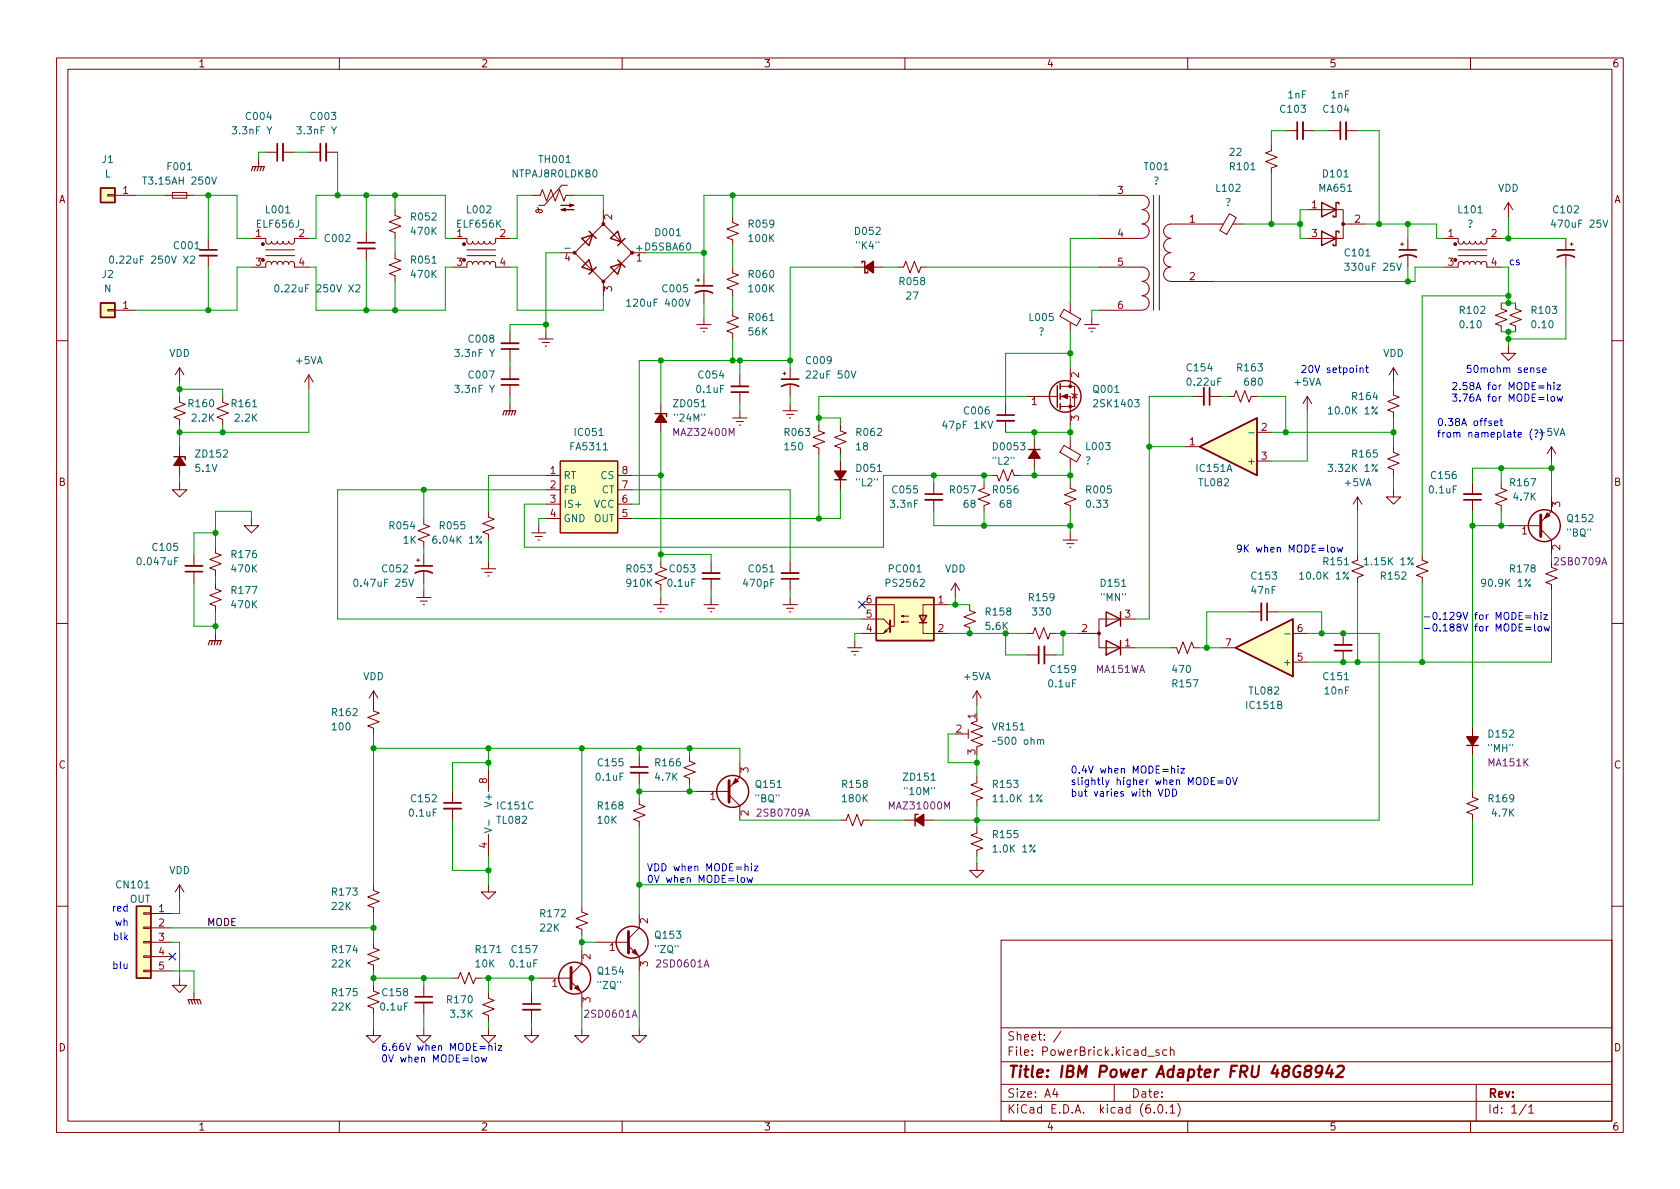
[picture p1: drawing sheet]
<svg xmlns="http://www.w3.org/2000/svg" width="297mm" height="210mm" viewBox="0 0 297 210" stroke-linecap="round" stroke-linejoin="round" font-family="sans-serif">
<g fill="none" stroke="#840000" stroke-width=".18">
<path d="M10 10.2h277v190.1h-277zM12 12.2h273v186.1h-273zM60 10.2v2M110 10.2v2M160 10.2v2M210 10.2v2M260 10.2v2M19 34.4h1.3v.3h-1.3zM20.3 34.5h3.8M29.2 34.5h5.1M30.5 34h2.5v1h-2.5zM45.7 28.2v1.3"/>
<path d="M47 26.9h2M50 26.9h2.1M54.6 26.9h2M57.7 26.9h2M69.8 37.1v1l1.1 .4-2.1 .7 2.1 .8-2.1 .8 1 .3v1.1M94 34.5h1.5l.4-1 .7 2.1 .8-2.1 .8 2.1 .7-2.1 .8 2.1 .4-1.1h1.5M95 36.7l.2 .2 .1 .4-.2 .2-.2 .1-.2-.3 .2-.2h.8l.2 .1-.1 .3-.4 .2M100.3 32.8h-1l-3 3.5h-1.1M106.7 39.6l5.1 5.1-5.1 5.1-5.1-5.1zM106.7 37.1v2.5M129.5 38.3v1.1l1.1 .3-2.1 .8 2.1 .8-2.1 .7 1 .4v1M194.3 34.5h7.6a1.26 1.26 0 0 1 1.3 1.3 1.26 1.26 0 0 1-1.3 1.3"/>
<path d="M201.9 37.1a1.27 1.27 0 0 1 1.3 1.2 1.27 1.27 0 0 1-1.3 1.3 1.26 1.26 0 0 1 1.3 1.3 1.26 1.26 0 0 1-1.3 1.2M204 34.5v20.4M205 34.5v20.4M216.3 39.6h-9.3a1.26 1.26 0 0 0-1.3 1.3 1.26 1.26 0 0 0 1.3 1.2M217.4 37.8l1.2 .7-1.7 2.9-1.2-.7zM218 39.6h1.7M224.8 25.6v1.1l-1 .3 2 .8-2 .8 2 .7-1 .4v1M227.3 23.1h2.1M230.4 23.1h2M231.1 37.1h6.4v5.1h-6.4M234.9 23.1h2.1M237.5 39.6h3.8"/>
<path d="M238 23.1h2M266.7 35.8l-.8 1.3M266.7 35.8v2.5M266.7 35.8l.8 1.3M19 54.7h1.3v.3h-1.3zM20.3 54.9h3.8M36.8 42.2v2M36.8 45.2v2M44.4 42.2h2.6v.7l.5 .3 .4-.2 .1-.3 .1 .3 .3 .2 .4-.1 .2-.4 .1 .3 .3 .2 .5-.1 .1-.4 .2 .3 .2 .2 .4-.1 .3-.4 .1 .4 .5 .1 .3-.4 .1-.6h2.5M44.4 47.2h2.6v-.7l.5-.3 .4 .2 .1 .3 .1-.3 .3-.2 .4 .1 .2 .4 .2-.4 .5-.1 .2 .2 .1 .3 .2-.4 .4-.1 .3 .2 .2 .3 .1-.4 .4-.1 .4 .3 .1 .7h2.5M47 44.2h5.1M47 45.2h5.1"/>
<path d="M64.8 40.9v2M64.8 43.9v2.1M69.8 44.7v1l1.1 .4-2.1 .8 2.1 .7-2.1 .8 1 .4v1M80 42.2h2.5l.1 .7 .5 .3 .3-.2 .2-.3 .1 .3 .3 .2 .4-.1 .2-.4 .1 .3 .3 .2 .4-.1 .2-.4 .1 .3 .3 .2 .4-.1 .2-.4 .2 .4 .4 .1 .4-.4v-.6h2.6M80 47.2h2.5l.1-.7 .5-.3 .3 .2 .2 .3 .1-.3 .3-.2 .4 .1 .2 .4 .2-.4 .4-.1 .3 .2 .1 .3 .2-.4 .4-.1 .3 .2 .1 .3 .2-.4 .4-.1 .4 .3v.7h2.6M82.5 44.2h5.1M82.5 45.2h5.1M90.2 58.7v2M95.2 59.9h2.6M96.5 58.7v1.2M99.1 44.7h2.5M106.7 49.8v2.5"/>
<path d="M111.8 44.7h2.5M123.2 49.5h.5M123.2 57.4h2.5M123.4 49.3v.5M123.8 58h1.3M124.3 58.7h.3M124.5 48.5v2M124.5 51.6v2M124.5 56.1v1.3M129.5 47.2v1.1l1.1 .3-2.1 .8 2.1 .8-2.1 .7 1 .4v1M129.5 54.9v1l1.1 .4-2.1 .7 2.1 .8-2.1 .7 1 .4v1M151.1 47.2h5.1"/>
<path d="M158.7 47.2h1.1l.3-1 .8 2.1 .8-2.1 .7 2.1 .4-1.1h1M188.1 54.7l3 1.7-.8 1.2-2.9-1.7zM189.2 53.6v1.7M189.2 57v1.7M191.8 57.4h2.5M192.4 58h1.3M192.9 58.7h.3M193 56.1v1.3M194.3 47.2h7.6a1.27 1.27 0 0 1 1.3 1.3 1.27 1.27 0 0 1-1.3 1.3 1.26 1.26 0 0 1 1.3 1.2 1.26 1.26 0 0 1-1.3 1.3M194.3 42.2h7.6M201.9 52.3a1.26 1.26 0 0 1 1.3 1.3 1.26 1.26 0 0 1-1.3 1.2l-7.6 .1M205.7 43.4a1.34 1.34 0 0 0 1.3 1.3 1.26 1.26 0 0 0-1.3 1.3 1.26 1.26 0 0 0 1.3 1.2"/>
<path d="M207 47.2a1.26 1.26 0 0 0-1.3 1.3 1.26 1.26 0 0 0 1.3 1.3h7.6M207 42.2a1.27 1.27 0 0 0-1.3 1.2M247.6 43.2h.6M247.9 42.9v.5M248.9 42.2v2M248.9 45.2v2M255.3 42.2h2.5l.1 .7 .4 .3 .4-.2 .1-.3 .1 .3 .3 .2 .5-.1 .1-.4 .2 .3 .3 .2 .4-.1 .2-.4v.3l.3 .1h.5l.2-.4 .2 .4 .4 .1 .4-.4v-.6h2.5M255.3 47.2h2.5l.1-.7 .4-.3 .4 .2 .1 .3 .1-.3 .3-.2 .5 .1 .1 .4 .3-.4h.4l.3 .1 .1 .3 .1-.4 .5-.1 .3 .2 .1 .3 .2-.4 .4-.1 .4 .4v.6h2.5M257.8 44.2h5.1M257.8 45.2h5.1M265.4 53.6v1l1 .4-2 .7 2 .8-2 .8 1 .4v1M268 53.6v1l1 .4-2 .7 2 .8-2 .8 1 .4v1"/>
<path d="M276.9 42.2v2M276.9 45.2v2M277.6 43.2h.5M277.9 42.9v.5M10 60.2h2M31.7 70.1v1l1.1 .4-2.1 .8 2.1 .7-2.1 .8 1 .4v1M31.7 65v2.6M31.7 79v5.1M31.7 65l-.7 1.3M31.7 65l.8 1.3M39.4 70.1v1l1 .4-2 .8 2 .7-2 .8 1 .4v1M54.6 66.3l-.8 1.3"/>
<path d="M54.6 66.3v2.5M54.6 66.3l.8 1.3M90.2 61.7v2M90.2 65v2.1M90.2 68.1v2M90.2 71.4v1.2M95.9 60.6h1.3M96.4 61.2h.2M116.8 71.4v5M129.5 73.9h2.6M130.2 74.5h1.2M130.7 75.2h.2"/>
<path d="M130.8 66.3v2M130.8 69.3v2.1M130.8 72.6v1.3M138.4 72.6h2.6M138.4 66h.5M138.7 65.8v.5M139.1 73.3h1.2M139.6 73.9h.2M139.7 65v2.1M139.7 68.1v2M139.7 71.4v1.2M144.8 75.2v1l1 .4-2 .7 2 .8-2 .8 1 .3v1.1"/>
<path d="M148.6 75.2v1l1 .4-2 .7 2 .8-2 .8 1 .3v1.1M177.8 71.4v2M177.8 74.4v2M181.6 70.1h5.3M182.9 77.7v5.1M187.5 70.1h1.7v5.1M187.5 68.3h2.5v3.6h-2.5M188.1 78.8l3 1.7-.8 1.2-2.9-1.7zM189.2 65v3.3M189.2 77.7v1.7M189.5 69.6l.1 .1h.8l.1 .1M190 69.7l.4 .7h-.8z"/>
<path d="M209.5 79h2.6M210.8 70.1h2.1M213.9 70.1h2M217.2 70.1h1l.4-1 .7 2 .8-2 .8 2 .3-1h1M222.2 76.4h2.6M231.1 70.1l-.7 1.3M231.1 70.1v2.5M231.1 70.1l.8 1.3M246.4 68.8v1l1 .4-2 .8 2 .7-2 .8 1 .4v1M246.4 79v1l1 .4-2 .7 2 .8-2 .8 1 .4v1M246.4 65v2.6M246.4 65l-.8 1.3"/>
<path d="M246.4 65l.7 1.3M266.7 61.2v1.3h1.3l-1.3 1.2-1.3-1.2h1.3M274.3 79v2.5M274.3 79l-.7 1.3M274.3 79l.8 1.3M285 60.2h2M31.7 85.3v1.3h1.3l-1.3 1.3-1.2-1.3h1.2M34.3 98v2.1M38.1 96.8v1l1 .4-2 .7 2 .8-2 .8 1 .3v1M44.4 91.7v1.3h1.3l-1.3 1.2-1.2-1.2h1.2M73.7 99.1h.5M73.9 98.8v.5"/>
<path d="M74.9 91.7v1l1 .4-2 .7 2 .8-2 .8 1 .4v1M74.9 98v2.1M86.4 90.4v1l1 .4-2.1 .8 2.1 .7-2.1 .8 1.1 .4v1M86.4 99.3v1.3M94 94.2h2.5M94.6 94.9h1.3M95.1 95.5h.3M95.2 93v1.2M96.5 84.1h2.6M96.5 86.6h2.6M96.5 89.1h2.6M96.5 91.7h2.6"/>
<path d="M99.1 81.5h10.1v12.7h-10.1zM109.2 84.1h2.6M109.2 86.6h2.6M109.2 89.1h2.6M109.2 91.7h2.6M116.8 99.3v1l1.1 .4-2.1 .8 2.1 .7-2.1 .8 1 .4v1M125.7 99.3v2M139.7 99.3v2M148.6 81.5v5.1M165.1 85.3v2.1M165.1 88.4v2M174 85.3v1.1l-1 .3 2 .8-2 .8 2 .7-1 .4v1"/>
<path d="M175.3 84.1h1l.4 1 .7-2 .8 2 .7-2 .4 1h1M188 95.5h2.5M188.6 96.1h1.3M189.1 96.8h.3M189.2 85.3v1.1l1 .3-2 .8 2 .8-2 .7 1 .4v1M189.2 81v1.8M189.2 94.2v1.3M222.2 81.5h2.6M240 98v1.1l-1 .3 2 .8-2 .8 2 .7-1 .4v1M240 87.9l-.7 1.2M240 87.9v2.5M240 87.9l.8 1.2"/>
<path d="M246.4 86.6v1.3h1.2l-1.2 1.2-1.3-1.2h1.3M251.5 98v1.1l1 .3-2.1 .8 2.1 .8-2.1 .7 1.1 .4v1M260.3 85.3v2.1M260.3 88.4v2M265.4 85.3v1.1l1 .3-2 .8 2 .8-2 .7 1 .4v1M266.7 93h5.7M272.4 93.6l1.9 1.9v2.5M274.3 87.9v2.5l-1.9 1.9M274.3 99.3v1l1 .4-2 .8 2 .7-2 .8 1 .4v1M10 110.2h2M34.3 101.1v2M38.1 103.1v1l1 .4-2 .8 2 .7-2 .8 1 .4v1"/>
<path d="M38.1 112v1.3M73.7 105.7h2.5M74.3 106.3h1.3M74.8 106.9h.3M74.9 101.1v2M74.9 104.4v1.3M85.1 100.6h2.5M85.7 101.2h1.3M86.2 101.8h.3M115.6 106.9h2.5M116.2 107.6h1.3M116.7 108.2h.3"/>
<path d="M116.8 105.7v1.2M124.5 106.9h2.5M125.1 107.6h1.3M125.6 108.2h.3M125.7 102.4v2M125.7 105.7v1.2M138.4 106.9h2.6M139.1 107.6h1.2M139.6 108.2h.2M139.7 102.4v2M139.7 105.7v1.2M149.9 114.5h2.5"/>
<path d="M150.5 115.2h1.3M151 115.8h.3M151.1 113.3v1.2M152.4 106.9h5.7v3.8h-.6M152.4 109.5h3.8l1.2 1.1M156.6 111.4l.2 .2-.5 .3zM157.4 110.9l-1.2 1.1h-3.8M159.4 110l.4-.2v.3l-.4-.1h1.3M159.4 109l.4-.2v.3l-.4-.1h1.3M167.6 106.9h-4.4v5.1h4.4M168.9 103.1l-.8 1.3M168.9 103.1v2.6"/>
<path d="M168.9 103.1l.8 1.3M171.4 106.9v1l1.1 .4-2.1 .8 2.1 .7-2.1 .8 1 .4v1M181.6 112h1l.4-1 .8 2 .7-2 .8 2 .4-1h1M181.6 115.8h2M184.7 115.8h2M190.5 112h3.8M200.7 109.5h-6.4v5h6.4M207 114.5h1l.4 1.1 .8-2.1 .7 2.1 .8-2.1 .4 1h1M215.9 114.5h2.5M221 108.2h2M224 108.2h2.1M228.6 112h2.5"/>
<path d="M228.6 117.1h2.5M237.5 112v2M237.5 115.1v2M285 110.2h2M66 122.2v3.5l1.1 .4-2.1 .8 2.1 .7-2.1 .8 1 .4v1M66 122.2l-.7 1.2M66 122.2l.8 1.2M80 139.9v2.1M86.4 136.1v3.8M113 133.6v2M113 136.6v2.1M121.9 133.6v1l1 .4-2 .8 2 .7-2 .8 1 .4v1"/>
<path d="M123.2 139.9h5.7M130.8 134.9v2.5l-1.9 1.9M170.2 129.8h1M171.2 129v1.6M172.7 137.4v1l-1 .4 2 .8-2 .7 2 .8-1 .4v1M172.7 127.5l-1 .4 2 .7-2 .8 2 .8-2 .7 2 .8-1 .4M172.7 122.2l.8 1.2M172.7 122.2v2.5M172.7 122.2l-.7 1.2M260.3 139.9v1.1l1.1 .3-2.1 .8 2.1 .8-2.1 .7 1 .4v1M260.3 128.5v5.1M31.7 156.5v2.5"/>
<path d="M31.7 156.5l.8 1.2M31.7 156.5l-.7 1.2M66 156.5v1l1.1 .4-2.1 .7 2.1 .8-2.1 .7 1 .4v1M80 143v2M86.4 156.5v1.2h1.2l-1.2 1.3-1.3-1.3h1.3M86.4 147.6v3.8M113 141.2v1l1 .4-2 .8 2 .7-2 .8 1 .4v1M128.9 140.6l1.9 1.9v2.5M148.6 145h1l.4-1 .7 2 .8-2 .8 2 .4-1h1M160 145h5.1M172.7 152.6v1.3h-1.3l1.3 1.3 1.3-1.3h-1.3M172.7 146.3v1l-1 .4 2 .8-2 .7 2 .8-1 .4v1"/>
<path d="M10 160.2h2M25.4 171.6h1.3v.2h-1.3zM25.4 169h1.3v.3h-1.3zM25.4 166.5h1.3v.2h-1.3zM25.4 164h1.3v.2h-1.3zM25.4 161.4h1.3v.3h-1.3zM26.7 161.5h3.8M26.7 164.1h3.8M26.7 166.6h3.8M26.7 169.2h3.8M26.7 171.7h3.8M31.7 173v1.2h-1.2l1.2 1.3 1.3-1.3h-1.3"/>
<path d="M34.3 175.5v1.3M66 174.2v1.1l1.1 .3-2.1 .8 2.1 .8-2.1 .7 1 .4v1M66 166.6v1l1.1 .4-2.1 .8 2.1 .7-2.1 .8 1 .4v1M74.9 174.2v2.1M74.9 177.3v2M80 173h1l.4-1 .8 2 .7-2 .8 2 .4-1h1M86.4 175.5v1l1 .4-2.1 .8 2.1 .7-2.1 .8 1.1 .4v1M94 175.5v2M94 178.6v2M95.2 173h5.8M101 173.6l1.9 1.9v2.5M102.9 160.3v1l1 .4-2 .7 2 .8-2 .8 1 .3v1"/>
<path d="M102.9 167.9v2.5l-1.9 1.9M105.4 166.6h5.7M111.1 167.3l1.9 1.9v2.5M113 161.5v2.6l-1.9 1.9M177 166.3h108v32h-108zM285 160.2h2M60 198.3v2M66 181.9v1.2h1.3l-1.3 1.3-1.2-1.3h1.2M74.9 181.9v1.2h1.3l-1.3 1.3-1.2-1.3h1.2M86.4 181.9v1.2h1.2l-1.2 1.3-1.3-1.3h1.3M94 181.9v1.2h1.2l-1.2 1.3-1.3-1.3h1.3M102.9 181.9v1.2h1.2l-1.2 1.3-1.3-1.3h1.3"/>
<path d="M110 198.3v2M113 181.9v1.2h1.3l-1.3 1.3-1.2-1.3h1.2M160 198.3v2M177 194.8h108M177 191.8h108M177 187.8h108M177 181.8h108M186.5 192.5l-.4 1h1M186.9 193v1M187.6 182.4l-1.3 1.9M197 191.8v3M202.9 186.8h1.2"/>
<path d="M204.1 196.7v.1M204.9 195.4l.2-.1a.81 .81 0 0 1 .6 .7 .81 .81 0 0 1-.3 .8h-.2a.81 .81 0 0 1-.6-.6 .81 .81 0 0 1 .3-.8zM204.9 185.7l-.3-.1-.2 .2v.3l.5 .1v.4h-.5M206.2 196.7v.1M206.3 185.7l-.4-.1-.3 .3v.4l.1 .3h.6M206.9 195.8l.4-.5v1.5M206.9 196.8h.8M206.9 185.8l.2-.2 .4 .1 .1 .9M206.9 185.1v1.5M208.2 195.1a1.72 1.72 0 0 1 0 2.3M210 198.3v2M260 198.3v2"/>
<path d="M261 191.8v6.5M269.9 195.3l-1.3 1.9M270.3 195.8l.4-.5v1.5M270.3 196.8h.9"/>
</g>
<path d="M231.1 189.3l-.3-.2v-.3a.64 .64 0 0 1 1-.1l.1 .2a.66 .66 0 0 1-.8 .4 .65 .65 0 0 0-.3 1.1 .65 .65 0 0 0 .8-.1 .65 .65 0 0 0 0-.9l-.1-.1M233.8 189.3a.64 .64 0 0 1-1.1 .2v-.7a.64 .64 0 0 1 1-.1 1.47 1.47 0 0 1-.7 1.8h-.3M235.1 188.4l-.6 1.4h1.2M235.5 189.1l-.2 1.4M236.5 188.7l.3-.2h.5a.45 .45 0 0 1 .3 .5l-.1 .3-1.3 1.2h1.2" fill="none" stroke="#840000" stroke-width=".4"/>
<g fill="none" stroke="#840000" stroke-width=".33">
<path d="M50 25.4v3M57.7 25.4v3M230.4 21.6v3M238 21.6v3M35.3 45.2h3.1M63.2 43.9h3.1M88.6 60.7h3.1M88.6 67.1h3.1M129.3 68.3h3M176.3 74.4h3M212.9 68.6v3M163.6 88.4h3"/>
<path d="M258.8 87.4h3.1M32.8 100.1h3M124.2 101.3h3.1M138.2 101.3h3M184.7 114.3v3M223 106.7v3M236 114h3M111.5 136.6h3.1M78.5 143h3M73.4 177.3h3.1M92.5 178.6h3"/>
</g>
<g fill="none" stroke="#840000" stroke-width=".3">
<path d="M49 25.4v3M56.6 25.4v3M229.4 21.6v3M237 21.6v3M35.3 44.2h3.1M63.2 42.9h3.1M122.9 50.5h3.1M122.9 51.8a3.2 3.2 0 0 1 3.1 0M247.4 44.2h3M247.4 45.5a3.2 3.2 0 0 1 3 0M275.3 45.5a3.2 3.2 0 0 1 3.1 0M275.3 44.2h3.1"/>
<path d="M88.6 61.7h3.1M88.6 68.1h3.1M129.3 69.3h3M138.2 67.1h3M138.2 68.3a3.2 3.2 0 0 1 3 0M176.3 73.4h3M213.9 68.6v3M163.6 87.4h3M258.8 88.4h3.1M32.8 101.1h3M73.4 100.1h3.1M73.4 101.3a3.2 3.2 0 0 1 3.1 0"/>
<path d="M124.2 102.4h3.1M138.2 102.4h3M183.6 114.3v3M224 106.7v3M236 115.1h3M111.5 135.6h3.1M78.5 142h3M73.4 176.3h3.1M92.5 177.5h3"/>
</g>
<g fill="#840000" stroke="#840000" stroke-width=".18">
<path d="M187.7 70.1l1-.4v.8z"/>
<path d="M99.2 37.1l.7-.3v.5l-.7-.2h2.3z"/>
<path d="M99.2 36.3h2.3l-.8 .3v-.5l.8 .2z"/>
<path d="M130 137.7l.6 .5-1.1 .5z"/>
<path d="M273.6 90.7l.5 .5-1.1 .5z"/>
<path d="M111.8 168.4l.5-.5 .5 1z"/>
<path d="M101.6 174.7l.5-.5 .5 1.1z"/>
<circle cx="101.6" cy="44.7" r=".25"/>
<circle cx="106.7" cy="49.8" r=".25"/>
<circle cx="106.7" cy="39.6" r=".25"/>
<circle cx="111.8" cy="44.7" r=".25"/>
<circle cx="46.5" cy="43.2" r=".25"/>
<circle cx="194.3" cy="112" r=".25"/>
<circle cx="189.2" cy="71.9" r=".25"/>
<circle cx="189.2" cy="68.3" r=".25"/>
<circle cx="82" cy="43.2" r=".25"/>
<circle cx="237.5" cy="39.6" r=".25"/>
<circle cx="257.3" cy="43.2" r=".25"/>
</g>
<g fill="none" stroke="#840000" stroke-width=".25">
<path d="M17.8 33.3h2.5v2.5h-2.5zM233.7 35.8l2.5 1.3-2.5 1.2zM236.7 36.1v-.3h-.5v2.5h-.5v-.2M17.8 53.6h2.5v2.5h-2.5zM102.9 42.2l1.9-.7-.7 1.9zM104.1 46l.7 1.9-1.9-.7zM104.1 40.9l1.3 1.3M105.4 47.2l-1.3 1.3M107.9 42.2l1.3-1.3 .7 1.9zM107.9 47.2l2-.6-.7 1.9zM109.2 46l1.3 1.2M110.5 42.2l-1.3 1.2"/>
<path d="M152.4 46.5v-.3h.5v2.1h.5v-.3M233.7 40.9l2.5 1.3-2.5 1.2zM236.7 41.1v-.2h-.5v2.5h-.5v-.2M115.8 73.1h2.1v.6M181.9 79.5h2M186.9 68.2v3.8M187.5 67.8v1M187.5 69.6v1M187.5 71.4v1M212.1 79l10.1-5.1v10.2zM30.7 80.8h2.1v.5M147.6 84.8h2"/>
<path d="M154.9 105.7h10.2v7.6h-10.2zM162.6 108.8h1.2l-.6 1.3zM162.6 110.1h1.2M195.6 108.2l2.5 1.3-2.5 1.2zM195.6 113.3l2.5 1.2-2.5 1.3zM198.1 108.2v2.5M198.1 113.3v2.5M218.4 114.5l10.2-5v10.1zM259.3 131.8h2.1M162.3 144h-.5v2M24.1 160.3h2.6v12.7h-2.6z"/>
<circle cx="188.3" cy="70.1" r="2.79"/>
<circle cx="273" cy="93" r="2.82"/>
<circle cx="129.5" cy="139.9" r="2.82"/>
<circle cx="101.6" cy="173" r="2.82"/>
<circle cx="111.8" cy="166.6" r="2.82"/>
</g>
<g fill="none" stroke="#006464" stroke-width=".18">
<path d="M25.2 31.3h.7M37.4 31.3l.5 1.3 .4-1.3M283.4 38.9l.5 1.3 .4-1.3M19.5 45.4l.2-.1a.68 .68 0 0 1 .4 .6 .68 .68 0 0 1-.4 .6l-.2-.1-.1-.3zM33.7 45.4l.5-.1 .2 .3-.8 .9h.8M48.7 50.5l.2-.1a.68 .68 0 0 1 .4 .6 .68 .68 0 0 1-.4 .6l-.2-.1-.1-.4zM62.9 50.5l.5-.1 .2 .3-.7 .9h.7M110.8 53.3l.4-.4v1.3M110.8 54.2h.7M121.2 52.9l.4 1.3 .4-1.3M155.4 42.7v.3M237.8 46.5h.7l-.4 .5 .4 .1v.6l-.2 .1-.5-.1"/>
<path d="M246.9 46.5l.5 1.3 .4-1.3M124.6 73.2v.3M150.5 65.6l.4 1.3 .4-1.3M174.7 74.5l.4 1.3 .4-1.3M220.8 76.5h.9M234.9 72.3l.3-.4v1.3M234.9 73.2h.7M241.2 99l.4-.4v1.3M241.2 99.9h.7M62.7 102.5l.2-.1a.68 .68 0 0 1 .4 .7 .68 .68 0 0 1-.4 .6l-.2-.1-.1-.4zM72.3 102.4l.4 1.3 .4-1.3M227.1 112.1h1"/>
<path d="M229.8 101.5l.4-.3v1.2M229.8 102.4h.7M165.2 139.3v.2M176.1 131l-.6 .1M85.7 146.4l1.2 .4-1.2 .4M86.5 145v1M175.6 140.9l.3-.4v1.3M175.6 141.8h.7"/>
</g>
<g fill="#840000" stroke="#840000" stroke-width=".25">
<path d="M147.6 83.3h2l-1 1.5z"/>
<path d="M116.8 73.1l1.1 1.6h-2.1z"/>
<path d="M259.3 130.3h2.1l-1.1 1.5z"/>
<path d="M182.9 79.5l1 1.5h-2z"/>
<path d="M161.8 145l1.5-1v2z"/>
<path d="M152.9 47.2l1.5-1v2.1z"/>
<path d="M31.7 80.8l1.1 1.5h-2.1z"/>
</g>
<g fill="none" stroke="#840000" stroke-width=".2">
<path d="M44.4 30.2l.3-.7h2l-.2 .7M45.2 29.5l-.2 .7M45.7 29.5l-.2 .7M46.2 29.5l-.2 .7M88.9 73.4l.3-.8h2l-.3 .8M89.7 72.6l-.3 .8M90.2 72.6l-.3 .8M90.7 72.6l-.3 .8M36.8 114l.3-.7h2l-.2 .7M37.6 113.3l-.3 .7M38.1 113.3l-.3 .7M38.6 113.3l-.2 .7"/>
<path d="M33.5 177.5l-.2-.7h2l.3 .7M33.8 176.8l.2 .7M34.3 176.8l.2 .7M34.8 176.8l.3 .7"/>
</g>
<g fill="#ffffc2" stroke="#ffffc2" stroke-width=".18">
<path d="M154.9 105.7h10.2v7.6h-10.2z"/>
<path d="M17.8 33.3h2.5v2.5h-2.5z"/>
<path d="M17.8 53.6h2.5v2.5h-2.5z"/>
<path d="M212.1 79l10.1-5.1v10.2z"/>
<path d="M99.1 81.5h10.1v12.7h-10.1z"/>
<path d="M218.4 114.5l10.2-5v10.1z"/>
<path d="M24.1 160.3h2.6v12.7h-2.6z"/>
</g>
<path d="M157.4 109.7v2.1" fill="none" stroke="#840000" stroke-width=".36"/>
<path d="M272.4 91.1v3.8M128.9 138v3.9M101 171.1v3.8M111.1 164.7v3.8" fill="none" stroke="#840000" stroke-width=".51"/>
<g fill="none" stroke="#0000c2" stroke-width=".18">
<path d="M240.5 65.2l.2-.2 .3 .1v.8M240.5 65v.9M241.4 65h.5M241.6 64.6v1.1l.3 .2M264.2 74.8l.6-.1v-.2l-.4-.1-.2 .2 .1 .6h.5M265.2 74.4h.5M265.4 74v1.1l.3 .2M270.9 75.9a1.46 1.46 0 0 0 0 1.9M271.3 76.1l.4-.1 .2 .2-.3 .6M271.6 77.2v.1M272.2 65.1l-.3-.1-.2 .2 .1 .2 .4 .1v.3h-.5M272.3 75.9a1.46 1.46 0 0 1 0 1.9"/>
<path d="M272.8 65.5l.6-.2-.1-.2-.4-.1-.1 .2v.6h.5M273.6 68.2l.2-.1h.3l.1 .8M273.6 67.6v1.3M274.3 70.2l.2-.1 .3 .1 .1 .5-.1 .2-.3 .1-.2-.2zM274.8 67.6v.2M274.8 68.1v.8M275.2 68.1h.7l-.7 .8h.7M275.3 70.1l.2 .9 .3-.6 .2 .6 .3-.9M235.4 96.9l.2-.1 .3 .1 .1 .5-.1 .2h-.3l-.2-.1zM236.4 96.8l.3 .8 .2-.6 .2 .6 .3-.8M269.7 108.9h1M269.7 109.3h1"/>
<path d="M269.7 110.9h1M269.7 111.3h1M271.3 108.8l.2-.1 .3 .1 .1 .8M271.3 110.3v1.1l.2 .2M271.3 108.3v1.3M272 110.8h.3l.3 .2v.4l-.3 .2-.3-.1-.1-.1zM272.5 108.3v.1M272.5 108.7v.9M272.9 108.7h.7l-.7 .9h.7M273 110.8l.2 .8 .3-.6 .2 .6 .3-.8M204.8 139.5l.4 1.3 .4-1.3M206.1 139.5a.64 .64 0 0 1 .7 .7 .64 .64 0 0 1-.7 .6z"/>
<path d="M207.1 136l.2-.1h.3l.1 .8M207.3 139.5a.64 .64 0 0 1 .8 .7 .64 .64 0 0 1-.8 .6zM208.3 135.4v.2M208.3 135.9v.8M208.8 135.9h.6l-.6 .8h.6M214.2 138.1h.4M214.8 137.5h-.6v1.3h.6M215.3 138.1h1M215.3 138.5h1M216.9 137.6l.2-.1a.68 .68 0 0 1 .5 .6 .68 .68 0 0 1-.5 .7l-.2-.2-.1-.3zM217.9 137.5l.4 1.3 .5-1.3M131.1 155.3l.3-.1 .3 .2v.4l-.3 .2h-.3l-.1-.2z"/>
<path d="M132.1 155.2l.2 .8 .3-.6 .2 .6 .3-.8M132.9 152.7v.2M132.9 153.2v.8M133.4 153.2h.6l-.6 .8h.6M84.1 187h.3l.3 .2v.4l-.3 .2-.3-.1-.1-.1zM85.1 187l.2 .8 .3-.6 .2 .6 .3-.8M86.4 185l.2-.1 .3 .1 .1 .8M86.4 184.5v1.3M87.6 184.5v.1M87.6 184.9v.9M88.1 184.9h.6l-.6 .9h.6"/>
</g>
<g fill="none" stroke="#009600" stroke-width=".18">
<path d="M24.1 34.5h5.1M34.3 34.5h7.6v7.7h2.5M36.8 34.5v7.7M47 26.9h-1.3v1.3M52.1 26.9h2.5M59.7 26.9v7.6M64.8 34.5v6.4M69.8 34.5v2.6M94 34.5h-2.6v7.7h-1.2M101.6 34.5h5.1v2.6M129.5 34.5v3.8M194.3 34.5h-69.8v14"/>
<path d="M219.7 39.6h10.2M224.8 30.7v8.9M227.3 23.1h-2.5v2.5M231.1 37.1h-1.2v5.1h1.2M232.4 23.1h2.5M240 23.1h3.8v16.5M241.3 39.6h12.7v2.6h1.3M248.9 39.6v2.6M266.7 38.3v3.9M36.8 47.2v7.7M44.4 47.2h-2.5v7.7h-17.8M54.6 47.2h1.3v7.7h22.8v-7.7h1.3"/>
<path d="M54.6 42.2h1.3v-7.7h22.8v7.7h1.3M64.8 46v8.9M69.8 42.2v2.5M69.8 49.8v5.1M90.2 47.2h1.2v7.7h15.3v-2.6M96.5 57.4h-6.3v1.3M99.1 44.7h-2.6v14M114.3 44.7h10.2M124.5 53.6v2.5M129.5 43.4v3.8M129.5 52.3v2.6M129.5 59.9v3.8"/>
<path d="M151.1 47.2h-11.4v17.8M156.2 47.2h2.5M163.8 47.2h30.5M189.2 58.7v6.3M194.3 42.2h-5.1v11.4M194.3 54.9h-1.3v1.2M248.9 47.2v2.6M255.3 47.2h-5.1v2.6h-35.6M265.4 42.2h11.5M265.4 47.2h1.3v6.4M265.4 58.7h2.6M265.4 53.6h2.6"/>
<path d="M266.7 58.7v2.5M266.7 52.3h-15.2v45.7M276.9 47.2v12.7h-10.2M31.7 67.6v2.5M31.7 75.2v3.8M31.7 68.8h7.7v1.3M39.4 75.2v1.2M54.6 68.8v7.6h-22.9M90.2 63.7v1.3M90.2 70.1v1.3M116.8 63.7v7.7M116.8 76.4v22.9"/>
<path d="M130.8 63.7v2.6M130.8 71.4v1.2M139.7 63.7h-26.7v25.4h-1.2M139.7 70.1v1.3M144.8 73.9h3.8v1.3M177.8 76.4h11.4M181.6 70.1h-36.8v5.1M182.9 76.4v1.3M189.2 75.2v2.5M189.2 62.5h-11.4v8.9M203.2 79h6.3M210.8 70.1h-7.6v39.4h-2.5"/>
<path d="M215.9 70.1h1.3M222.2 70.1h5.1v6.3M224.8 76.4h21.6M231.1 72.6v8.9h-6.3M246.4 67.6v1.2M246.4 73.9v5.1M31.7 84.1v1.2M38.1 94.2h-3.8v3.8M44.4 91.7v-1.3h-6.3v6.4M74.9 86.6v5.1M74.9 96.8v1.2M86.4 95.5v3.8"/>
<path d="M96.5 86.6h-36.8v22.9h92.7M96.5 91.7h-1.3v1.3M96.5 84.1h-10.1v6.3M111.8 86.6h27.9v12.7M111.8 84.1h5M116.8 98h8.9v1.3M144.8 80.3v11.4M148.6 86.6v5.1h-36.8M148.6 80.3v1.2M165.1 84.1v1.2M165.1 90.4v2.6h24.1M174 84.1v1.2"/>
<path d="M174 90.4v2.6M175.3 84.1h-19.1v12.7h-63.5v-7.7h3.8M180.3 84.1h8.9M182.9 82.8v1.3M189.2 82.8v2.5M189.2 90.4v3.8M240 90.4v7.6M246.4 84.1v2.5M260.3 93h6.4M260.3 90.4v38.1M265.4 82.8v2.5M265.4 90.4v2.6"/>
<path d="M274.3 82.8h-14v2.5M274.3 81.5v6.4M274.3 98v1.3M34.3 103.1v7.6h3.8M38.1 101.8v1.3M38.1 108.2v3.8M74.9 103.1v1.3M116.8 104.4v1.3M125.7 104.4v1.3M139.7 104.4v1.3M152.4 112h-1.3v1.3M167.6 112h14"/>
<path d="M167.6 106.9h3.8M168.9 105.7v1.2M177.8 112v3.8h3.8M186.7 112h3.8M188 112v3.8h-1.3M200.7 114.5h6.3M212.1 114.5h3.8M221 108.2h-7.6v6.3M226.1 108.2h7.6v3.8M231.1 112h12.7v33h-78.7M240 103.1v14M251.5 103.1v14"/>
<path d="M274.3 104.4v12.7h-43.2M66 132.3h64.8v2.6M66 129.8v26.7M86.4 132.3v3.8M86.4 134.9h-6.4v5M102.9 132.3v28M113 139.9h10.2M113 132.3v1.3M113 138.7v2.5M121.9 132.3v1.3M121.9 138.7v1.2M168.9 129.8h-1.3v5.1h5.1"/>
<path d="M172.7 124.7v1.3M172.7 133.6v3.8M260.3 133.6v6.3M31.7 159v2.5h-1.2M80 145v8.9h6.4M86.4 151.4v5.1M113 146.3v15.2M130.8 145h17.8M153.7 145h6.3M172.7 142.5v3.8M172.7 151.4v1.2M260.3 145v11.5h-147.3"/>
<path d="M30.5 166.6h1.2v6.4M30.5 171.7h3.8v3.8M30.5 164.1h35.5M66 161.5v5.1M66 171.7v2.5M66 179.3v2.6M66 173h14M74.9 173v1.2M74.9 179.3v2.6M85.1 173h10.1M86.4 173v2.5M94 173v2.5"/>
<path d="M102.9 166.6h2.5M102.9 165.3v2.6M102.9 178v3.9M113 171.7v10.2M86.4 180.6v1.3M94 180.6v1.3"/>
</g>
<path d="M151.8 106.3l1.2 1.2M153 106.3l-1.2 1.2M29.9 168.5l1.2 1.3M31.1 168.5l-1.2 1.3" fill="none" stroke="#000084" stroke-width=".18"/>
<g fill="#009600" stroke="#009600" stroke-width=".18">
<circle cx="144.8" cy="91.7" r=".46"/>
<circle cx="144.8" cy="73.9" r=".46"/>
<circle cx="69.8" cy="34.5" r=".46"/>
<circle cx="69.8" cy="54.9" r=".46"/>
<circle cx="96.5" cy="57.4" r=".46"/>
<circle cx="129.5" cy="34.5" r=".46"/>
<circle cx="129.5" cy="63.7" r=".46"/>
<circle cx="116.8" cy="63.7" r=".46"/>
<circle cx="130.8" cy="63.7" r=".46"/>
<circle cx="139.7" cy="63.7" r=".46"/>
<circle cx="124.5" cy="44.7" r=".46"/>
<circle cx="64.8" cy="54.9" r=".46"/>
<circle cx="64.8" cy="34.5" r=".46"/>
<circle cx="59.7" cy="34.5" r=".46"/>
<circle cx="36.8" cy="34.5" r=".46"/>
<circle cx="36.8" cy="54.9" r=".46"/>
<circle cx="74.9" cy="86.6" r=".46"/>
<circle cx="165.1" cy="84.1" r=".46"/>
<circle cx="168.9" cy="106.9" r=".46"/>
<circle cx="171.4" cy="112" r=".46"/>
<circle cx="177.8" cy="112" r=".46"/>
<circle cx="189.2" cy="76.4" r=".46"/>
<circle cx="189.2" cy="62.5" r=".46"/>
<circle cx="182.9" cy="76.4" r=".46"/>
<circle cx="203.2" cy="79" r=".46"/>
<circle cx="174" cy="84.1" r=".46"/>
<circle cx="182.9" cy="84.1" r=".46"/>
<circle cx="189.2" cy="84.1" r=".46"/>
<circle cx="174" cy="93" r=".46"/>
<circle cx="189.2" cy="93" r=".46"/>
<circle cx="188" cy="112" r=".46"/>
<circle cx="213.4" cy="114.5" r=".46"/>
<circle cx="172.7" cy="145" r=".46"/>
<circle cx="172.7" cy="134.9" r=".46"/>
<circle cx="121.9" cy="132.3" r=".46"/>
<circle cx="121.9" cy="139.9" r=".46"/>
<circle cx="246.4" cy="76.4" r=".46"/>
<circle cx="224.8" cy="39.6" r=".46"/>
<circle cx="229.9" cy="39.6" r=".46"/>
<circle cx="243.8" cy="39.6" r=".46"/>
<circle cx="227.3" cy="76.4" r=".46"/>
<circle cx="260.3" cy="93" r=".46"/>
<circle cx="265.4" cy="93" r=".46"/>
<circle cx="266.7" cy="58.7" r=".46"/>
<circle cx="266.7" cy="53.6" r=".46"/>
<circle cx="266.7" cy="59.9" r=".46"/>
<circle cx="274.3" cy="82.8" r=".46"/>
<circle cx="265.4" cy="82.8" r=".46"/>
<circle cx="266.7" cy="42.2" r=".46"/>
<circle cx="248.9" cy="39.6" r=".46"/>
<circle cx="248.9" cy="49.8" r=".46"/>
<circle cx="266.7" cy="52.3" r=".46"/>
<circle cx="233.7" cy="112" r=".46"/>
<circle cx="237.5" cy="117.1" r=".46"/>
<circle cx="237.5" cy="112" r=".46"/>
<circle cx="240" cy="117.1" r=".46"/>
<circle cx="251.5" cy="117.1" r=".46"/>
<circle cx="39.4" cy="76.4" r=".46"/>
<circle cx="31.7" cy="76.4" r=".46"/>
<circle cx="38.1" cy="94.2" r=".46"/>
<circle cx="31.7" cy="68.8" r=".46"/>
<circle cx="38.1" cy="110.7" r=".46"/>
<circle cx="66" cy="132.3" r=".46"/>
<circle cx="74.9" cy="173" r=".46"/>
<circle cx="86.4" cy="153.9" r=".46"/>
<circle cx="94" cy="173" r=".46"/>
<circle cx="86.4" cy="173" r=".46"/>
<circle cx="66" cy="173" r=".46"/>
<circle cx="66" cy="164.1" r=".46"/>
<circle cx="86.4" cy="134.9" r=".46"/>
<circle cx="86.4" cy="132.3" r=".46"/>
<circle cx="102.9" cy="166.6" r=".46"/>
<circle cx="113" cy="156.5" r=".46"/>
<circle cx="102.9" cy="132.3" r=".46"/>
<circle cx="113" cy="139.9" r=".46"/>
<circle cx="113" cy="132.3" r=".46"/>
<circle cx="116.8" cy="98" r=".46"/>
<circle cx="116.8" cy="84.1" r=".46"/>
</g>
<text font-size="2.8" fill="#840000" x="178" y="190.6">Title: IBM Power Adapter FRU 48G8942</text>
<g font-size="2.1" fill="#840000">
<text x="178" y="184">Sheet: /</text>
<text x="178" y="186.7">File: PowerBrick.kicad_sch</text>
<text x="178" y="196.9">KiCad E.D.A. kicad (6.0.1)</text>
<text x="178" y="194.1">Size: A4</text>
<text x="200" y="194.1">Date:</text>
<text x="263" y="194.1">Rev:</text>
<text x="263" y="196.9">Id: 1/1</text>
</g>
<g font-size="1.8" fill="#840000">
<text x="35" y="11.9">1</text>
<text x="85" y="11.9">2</text>
<text x="135" y="11.9">3</text>
<text x="185" y="11.9">4</text>
<text x="235" y="11.9">5</text>
<text x="285" y="11.9">6</text>
<text x="10.3" y="35.9">A</text>
<text x="285.3" y="35.9">A</text>
<text x="10.3" y="85.9">B</text>
<text x="285.3" y="85.9">B</text>
<text x="10.3" y="135.9">C</text>
<text x="285.3" y="135.9">C</text>
<text x="10.3" y="185.9">D</text>
<text x="285.3" y="185.9">D</text>
<text x="35" y="199.9">1</text>
<text x="85" y="199.9">2</text>
<text x="135" y="199.9">3</text>
<text x="185" y="199.9">4</text>
<text x="235" y="199.9">5</text>
<text x="285" y="199.9">6</text>
</g>
<g font-size="1.8" fill="#006464">
<text x="227.8" y="17.4">1nF</text>
<text x="235.4" y="17.4">1nF</text>
<text x="41.4" y="23.7">3.3nF Y</text>
<text x="43.6" y="21.2">C004</text>
<text x="52.8" y="23.7">3.3nF Y</text>
<text x="55" y="21.2">C003</text>
<text x="226.5" y="19.9">C103</text>
<text x="234.1" y="19.9">C104</text>
<text x="18.1" y="28.8">J1</text>
<text x="95.5" y="28.8">TH001</text>
<text x="217.5" y="27.6">22</text>
<text x="18.5" y="31.4">L</text>
<text x="25.9" y="32.6">T3.15AH 250V</text>
<text x="29.7" y="30.1">F001</text>
<text x="90.6" y="31.4">NTPAJ8R0LDKB0</text>
<text x="202.5" y="30.1">T001</text>
<text x="203.9" y="32.6">?</text>
<text x="215.2" y="33.9">L102</text>
<text x="217.6" y="30.1">R101</text>
<text x="233.3" y="33.9">MA651</text>
<text x="234" y="31.4">D101</text>
<text x="264.8" y="33.9">VDD</text>
<text x="45.5" y="40.3">ELF656J</text>
<text x="47.1" y="37.7">L001</text>
<text x="72.8" y="39">R052</text>
<text x="72.8" y="41.5">470K</text>
<text x="80.9" y="40.3">ELF656K</text>
<text x="82.7" y="37.7">L002</text>
<text x="116" y="41.8">D001</text>
<text x="132.5" y="40.3">R059</text>
<text x="151.3" y="41.5">D052</text>
<text x="216.6" y="36.4">?</text>
<text x="258" y="37.7">L101</text>
<text x="259.4" y="40.3">?</text>
<text x="274.8" y="37.7">C102</text>
<text x="274.9" y="40.3">470uF 25V</text>
<text x="20.5" y="46.6">0.22uF 250V X2</text>
<text x="30.9" y="44.1">C001</text>
<text x="57.6" y="42.8">C002</text>
<text x="72.8" y="46.6">R051</text>
<text x="100" y="44.4">-</text>
<text x="112.5" y="44.4">+ D5SBA60</text>
<text x="132.5" y="42.8">100K</text>
<text x="151.4" y="44.1">&quot;K4&quot;</text>
<text x="237.9" y="45.3">C101</text>
<text x="238.4" y="47.9">330uF 25V</text>
<text x="18.1" y="49.1">J2</text>
<text x="18.4" y="51.7">N</text>
<text x="49.7" y="51.7">0.22uF 250V X2</text>
<text x="72.8" y="49.1">470K</text>
<text x="117.3" y="51.7">C005</text>
<text x="132.5" y="49.1">R060</text>
<text x="132.5" y="51.7">100K</text>
<text x="159.2" y="50.4">R058</text>
<text x="160.3" y="53">27</text>
<text x="111.5" y="54.2">120uF 400V</text>
<text x="132.4" y="59.3">56K</text>
<text x="132.5" y="56.8">R061</text>
<text x="182.1" y="56.8">L005</text>
<text x="183.6" y="59.3">?</text>
<text x="258.2" y="55.5">R102</text>
<text x="258.3" y="58">0.10</text>
<text x="270.9" y="55.5">R103</text>
<text x="271" y="58">0.10</text>
<text x="29.9" y="63.1">VDD</text>
<text x="52.4" y="64.4">+5VA</text>
<text x="80.7" y="63.1">3.3nF Y</text>
<text x="83" y="60.6">C008</text>
<text x="142.7" y="64.4">C009</text>
<text x="210" y="65.7">C154</text>
<text x="218.9" y="65.7">R163</text>
<text x="244.5" y="63.1">VDD</text>
<text x="80.7" y="69.5">3.3nF Y</text>
<text x="83" y="66.9">C007</text>
<text x="123.2" y="69.5">0.1uF</text>
<text x="123.6" y="66.9">C054</text>
<text x="143" y="66.9">22uF 50V</text>
<text x="193.4" y="69.5">Q001</text>
<text x="210.1" y="68.2">0.22uF</text>
<text x="220.2" y="68.2">680</text>
<text x="228.9" y="68.2">+5VA</text>
<text x="239.2" y="70.7">R164</text>
<text x="33.5" y="72">R160</text>
<text x="34" y="74.5">2.2K</text>
<text x="41.1" y="72">R161</text>
<text x="41.6" y="74.5">2.2K</text>
<text x="101.8" y="77.1">IC051</text>
<text x="119.3" y="72">ZD051</text>
<text x="119.4" y="74.5">&quot;24M&quot;</text>
<text x="138.8" y="77.1">R063</text>
<text x="151.5" y="77.1">R062</text>
<text x="167" y="75.8">47pF 1KV</text>
<text x="170.6" y="73.3">C006</text>
<text x="193.7" y="72">2SK1403</text>
<text x="235.3" y="73.3">10.0K 1%</text>
<text x="272.1" y="77.1">+5VA</text>
<text x="34.6" y="83.4">5.1V</text>
<text x="34.8" y="80.9">ZD152</text>
<text x="101" y="79.6">FA5311</text>
<text x="138.8" y="79.6">150</text>
<text x="151.4" y="79.6">18</text>
<text x="151.5" y="83.4">D051</text>
<text x="175.6" y="82.2">&quot;L2&quot;</text>
<text x="175.8" y="79.6">D0053</text>
<text x="191.9" y="82.1">?</text>
<text x="192.2" y="79.6">L003</text>
<text x="211.6" y="83.4">IC151A</text>
<text x="221.1" y="82.2">+</text>
<text x="235.3" y="83.4">3.32K 1%</text>
<text x="239.2" y="80.9">R165</text>
<text x="99.6" y="84.7">RT</text>
<text x="99.6" y="87.2">FB</text>
<text x="99.6" y="89.8">IS+</text>
<text x="105" y="89.8">VCC</text>
<text x="106.3" y="84.7">CS</text>
<text x="106.4" y="87.2">CT</text>
<text x="151.4" y="86">&quot;L2&quot;</text>
<text x="157.5" y="89.8">3.3nF</text>
<text x="157.9" y="87.2">C055</text>
<text x="168.1" y="87.2">R057</text>
<text x="170.4" y="89.8">68</text>
<text x="175.7" y="87.2">R056</text>
<text x="176.8" y="89.8">68</text>
<text x="192.2" y="87.2">R005</text>
<text x="192.2" y="89.8">0.33</text>
<text x="212.1" y="86">TL082</text>
<text x="237.8" y="86">+5VA</text>
<text x="252.8" y="87.2">0.1uF</text>
<text x="253.2" y="84.7">C156</text>
<text x="267.1" y="86">R167</text>
<text x="267.7" y="88.5">4.7K</text>
<text x="69" y="93.6">R054</text>
<text x="77.9" y="93.6">R055</text>
<text x="99.6" y="92.3">GND</text>
<text x="105" y="92.3">OUT</text>
<text x="277" y="94.9">&quot;BQ&quot;</text>
<text x="277.3" y="92.3">Q152</text>
<text x="24.5" y="99.9">0.047uF</text>
<text x="27.1" y="97.4">C105</text>
<text x="41.1" y="98.7">R176</text>
<text x="41.1" y="101.2">470K</text>
<text x="67.7" y="101.2">C052</text>
<text x="71.3" y="96.1">1K</text>
<text x="77" y="96.1">6.04K 1%</text>
<text x="110.9" y="101.2">R053</text>
<text x="118.5" y="101.2">C053</text>
<text x="132.5" y="101.2">C051</text>
<text x="157.3" y="101.2">PC001</text>
<text x="167" y="101.2">VDD</text>
<text x="234.1" y="99.9">R151</text>
<text x="241.7" y="99.9">1.15K 1%</text>
<text x="267.1" y="101.2">R178</text>
<text x="41.1" y="105">R177</text>
<text x="41.1" y="107.6">470K</text>
<text x="63.2" y="103.8">0.47uF 25V</text>
<text x="110.9" y="103.8">910K</text>
<text x="118.2" y="103.8">0.1uF</text>
<text x="131.6" y="103.8">470pF</text>
<text x="156.9" y="103.8">PS2562</text>
<text x="182" y="106.3">R159</text>
<text x="194.6" y="106.3">&quot;MN&quot;</text>
<text x="194.7" y="103.8">D151</text>
<text x="221.3" y="105">47nF</text>
<text x="221.4" y="102.5">C153</text>
<text x="230.2" y="102.5">10.0K 1%</text>
<text x="244.3" y="102.5">R152</text>
<text x="262.4" y="103.8">90.9K 1%</text>
<text x="174.3" y="111.4">5.6K</text>
<text x="174.4" y="108.8">R158</text>
<text x="182.7" y="108.8">330</text>
<text x="185.9" y="119">C159</text>
<text x="207.4" y="119">470</text>
<text x="227.4" y="117.7">+</text>
<text x="64.2" y="120.3">VDD</text>
<text x="170.5" y="120.3">+5VA</text>
<text x="185.5" y="121.5">0.1uF</text>
<text x="207.4" y="121.5">R157</text>
<text x="220.5" y="125.3">IC151B</text>
<text x="221" y="122.8">TL082</text>
<text x="234.1" y="120.3">C151</text>
<text x="234.3" y="122.8">10nF</text>
<text x="58.8" y="126.6">R162</text>
<text x="58.8" y="129.2">100</text>
<text x="175.6" y="129.2">VR151</text>
<text x="176.5" y="131.7">~500 ohm</text>
<text x="263.3" y="130.4">D152</text>
<text x="105.8" y="135.5">C155</text>
<text x="116" y="135.5">R166</text>
<text x="263.1" y="133">&quot;MH&quot;</text>
<text x="72.8" y="141.9">C152</text>
<text x="87" y="142.3" transform="rotate(-90 87 142.3)">V+</text>
<text x="88.1" y="143.1">IC151C</text>
<text x="105.5" y="138">0.1uF</text>
<text x="105.8" y="143.1">R168</text>
<text x="115.9" y="138">4.7K</text>
<text x="133.5" y="141.9">&quot;BQ&quot;</text>
<text x="133.7" y="139.3">Q151</text>
<text x="149" y="139.3">R158</text>
<text x="149" y="141.9">180K</text>
<text x="159.9" y="138">ZD151</text>
<text x="160" y="140.6">&quot;10M&quot;</text>
<text x="175.7" y="139.3">R153</text>
<text x="176" y="141.9">11.0K 1%</text>
<text x="263.3" y="141.9">R169</text>
<text x="72.4" y="144.4">0.1uF</text>
<text x="88" y="145.7">TL082</text>
<text x="105.7" y="145.7">10K</text>
<text x="175.7" y="148.2">R155</text>
<text x="263.9" y="144.4">4.7K</text>
<text x="29.9" y="154.6">VDD</text>
<text x="175.9" y="150.7">1.0K 1%</text>
<text x="20.7" y="157.1">CN101</text>
<text x="22.9" y="159.6">OUT</text>
<text x="58.7" y="160.9">22K</text>
<text x="58.8" y="158.4">R173</text>
<text x="95.6" y="164.7">22K</text>
<text x="95.7" y="162.2">R172</text>
<text x="116" y="166">Q153</text>
<text x="58.7" y="171.1">22K</text>
<text x="58.8" y="168.5">R174</text>
<text x="84.1" y="171.1">10K</text>
<text x="84.2" y="168.5">R171</text>
<text x="90.2" y="171.1">0.1uF</text>
<text x="90.6" y="168.5">C157</text>
<text x="105.8" y="172.3">Q154</text>
<text x="115.8" y="168.5">&quot;ZQ&quot;</text>
<text x="58.7" y="178.7">22K</text>
<text x="58.8" y="176.1">R175</text>
<text x="67.4" y="178.7">0.1uF</text>
<text x="67.7" y="176.1">C158</text>
<text x="79.2" y="177.4">R170</text>
<text x="79.7" y="180">3.3K</text>
<text x="105.7" y="174.9">&quot;ZQ&quot;</text>
</g>
<g font-size="1.8" fill="#a90000">
<text x="21.7" y="34.3">1</text>
<text x="197.6" y="34.3">3</text>
<text x="45.2" y="41.9">1</text>
<text x="52.8" y="41.9">2</text>
<text x="80.8" y="41.9">1</text>
<text x="88.4" y="41.9">2</text>
<text x="108.2" y="38.8" transform="rotate(-90 108.2 38.8)">2</text>
<text x="197.6" y="41.9">4</text>
<text x="210.3" y="39.4">1</text>
<text x="231.9" y="36.8">1</text>
<text x="231.9" y="41.9">3</text>
<text x="239.5" y="39.4">2</text>
<text x="256" y="41.9">1</text>
<text x="263.7" y="41.9">2</text>
<text x="45.2" y="47">3</text>
<text x="52.8" y="47">4</text>
<text x="80.8" y="47">3</text>
<text x="88.4" y="47">4</text>
<text x="99.8" y="46.2">4</text>
<text x="112.5" y="46.2">1</text>
<text x="197.6" y="47">5</text>
<text x="256" y="47">3</text>
<text x="263.7" y="47">4</text>
<text x="108.2" y="51.5" transform="rotate(-90 108.2 51.5)">3</text>
<text x="210.3" y="49.5">2</text>
<text x="21.7" y="54.6">1</text>
<text x="197.6" y="54.6">6</text>
<text x="182.4" y="71.6">1</text>
<text x="190.8" y="66.8" transform="rotate(-90 190.8 66.8)">2</text>
<text x="190.8" y="74.4" transform="rotate(-90 190.8 74.4)">3</text>
<text x="223" y="76.2">2</text>
<text x="97.3" y="83.8">1</text>
<text x="110" y="83.8">8</text>
<text x="210.3" y="78.7">1</text>
<text x="223" y="81.3">3</text>
<text x="97.3" y="86.4">2</text>
<text x="97.3" y="88.9">3</text>
<text x="110" y="88.9">6</text>
<text x="110" y="86.4">7</text>
<text x="275.8" y="89.6" transform="rotate(-90 275.8 89.6)">3</text>
<text x="97.3" y="91.4">4</text>
<text x="110" y="91.4">5</text>
<text x="269.1" y="94.5">1</text>
<text x="275.8" y="97.3" transform="rotate(-90 275.8 97.3)">2</text>
<text x="153.2" y="106.7">6</text>
<text x="165.9" y="106.7">1</text>
<text x="153.2" y="111.8">4</text>
<text x="153.2" y="109.2">5</text>
<text x="165.9" y="111.8">2</text>
<text x="191.3" y="111.8">2</text>
<text x="198.9" y="109.2">3</text>
<text x="229.4" y="111.8">6</text>
<text x="198.9" y="114.3">1</text>
<text x="216.7" y="114.3">7</text>
<text x="229.4" y="116.8">5</text>
<text x="169.1" y="129.5">2</text>
<text x="172.5" y="127.1" transform="rotate(-90 172.5 127.1)">1</text>
<text x="132.3" y="136.6" transform="rotate(-90 132.3 136.6)">3</text>
<text x="172.5" y="133.5" transform="rotate(-90 172.5 133.5)">3</text>
<text x="86.1" y="138.5" transform="rotate(-90 86.1 138.5)">8</text>
<text x="125.6" y="141.5">1</text>
<text x="86.1" y="150" transform="rotate(-90 86.1 150)">4</text>
<text x="132.3" y="144.3" transform="rotate(-90 132.3 144.3)">2</text>
<text x="28.1" y="161.3">1</text>
<text x="28.1" y="163.8">2</text>
<text x="28.1" y="166.4">3</text>
<text x="114.6" y="163.3" transform="rotate(-90 114.6 163.3)">2</text>
<text x="28.1" y="168.9">4</text>
<text x="28.1" y="171.4">5</text>
<text x="104.4" y="169.7" transform="rotate(-90 104.4 169.7)">2</text>
<text x="107.8" y="168.1">1</text>
<text x="114.6" y="170.9" transform="rotate(-90 114.6 170.9)">3</text>
<text x="97.6" y="174.5">1</text>
<text x="104.4" y="177.3" transform="rotate(-90 104.4 177.3)">3</text>
</g>
<g font-size="1.8" fill="#0000c2">
<text x="266.7" y="46.9">cs</text>
<text x="229.9" y="65.9">20V setpoint</text>
<text x="259.1" y="65.9">50mohm sense</text>
<text x="256.5" y="69">2.58A for MODE=hiz</text>
<text x="256.5" y="71">3.76A for MODE=low</text>
<text x="254" y="75.3">0.38A offset</text>
<text x="254" y="77.4">from nameplate (?)</text>
<text x="218.4" y="97.7">9K when MODE=low</text>
<text x="251.5" y="109.6">-0.129V for MODE=hiz</text>
<text x="251.5" y="111.7">-0.188V for MODE=low</text>
<text x="189.2" y="136.8">0.4V when MODE=hiz</text>
<text x="189.2" y="138.8">slightly higher when MODE=0V</text>
<text x="189.2" y="140.9">but varies with VDD</text>
<text x="114.3" y="154.1">VDD when MODE=hiz</text>
<text x="20.1" y="161.2">red</text>
<text x="114.3" y="156.1">0V when MODE=low</text>
<text x="20.3" y="166.3">blk</text>
<text x="20.4" y="163.7">wh</text>
<text x="20.2" y="171.3">blu</text>
<text x="67.3" y="185.8">6.66V when MODE=hiz</text>
<text x="67.3" y="187.9">0V when MODE=low</text>
</g>
<g font-size="1.8" fill="#840084">
<text x="119.3" y="77.1">MAZ32400M</text>
<text x="275.1" y="99.9">2SB0709A</text>
<text x="193.8" y="119">MA151WA</text>
<text x="263.2" y="135.5">MA151K</text>
<text x="157.4" y="143.1">MAZ31000M</text>
<text x="134.1" y="144.4">2SB0709A</text>
<text x="116.3" y="171.1">2SD0601A</text>
<text x="103.6" y="180">2SD0601A</text>
</g>
<text font-size="1.8" fill="#0f0f0f" x="36.6" y="163.7">MODE</text>
</svg>
